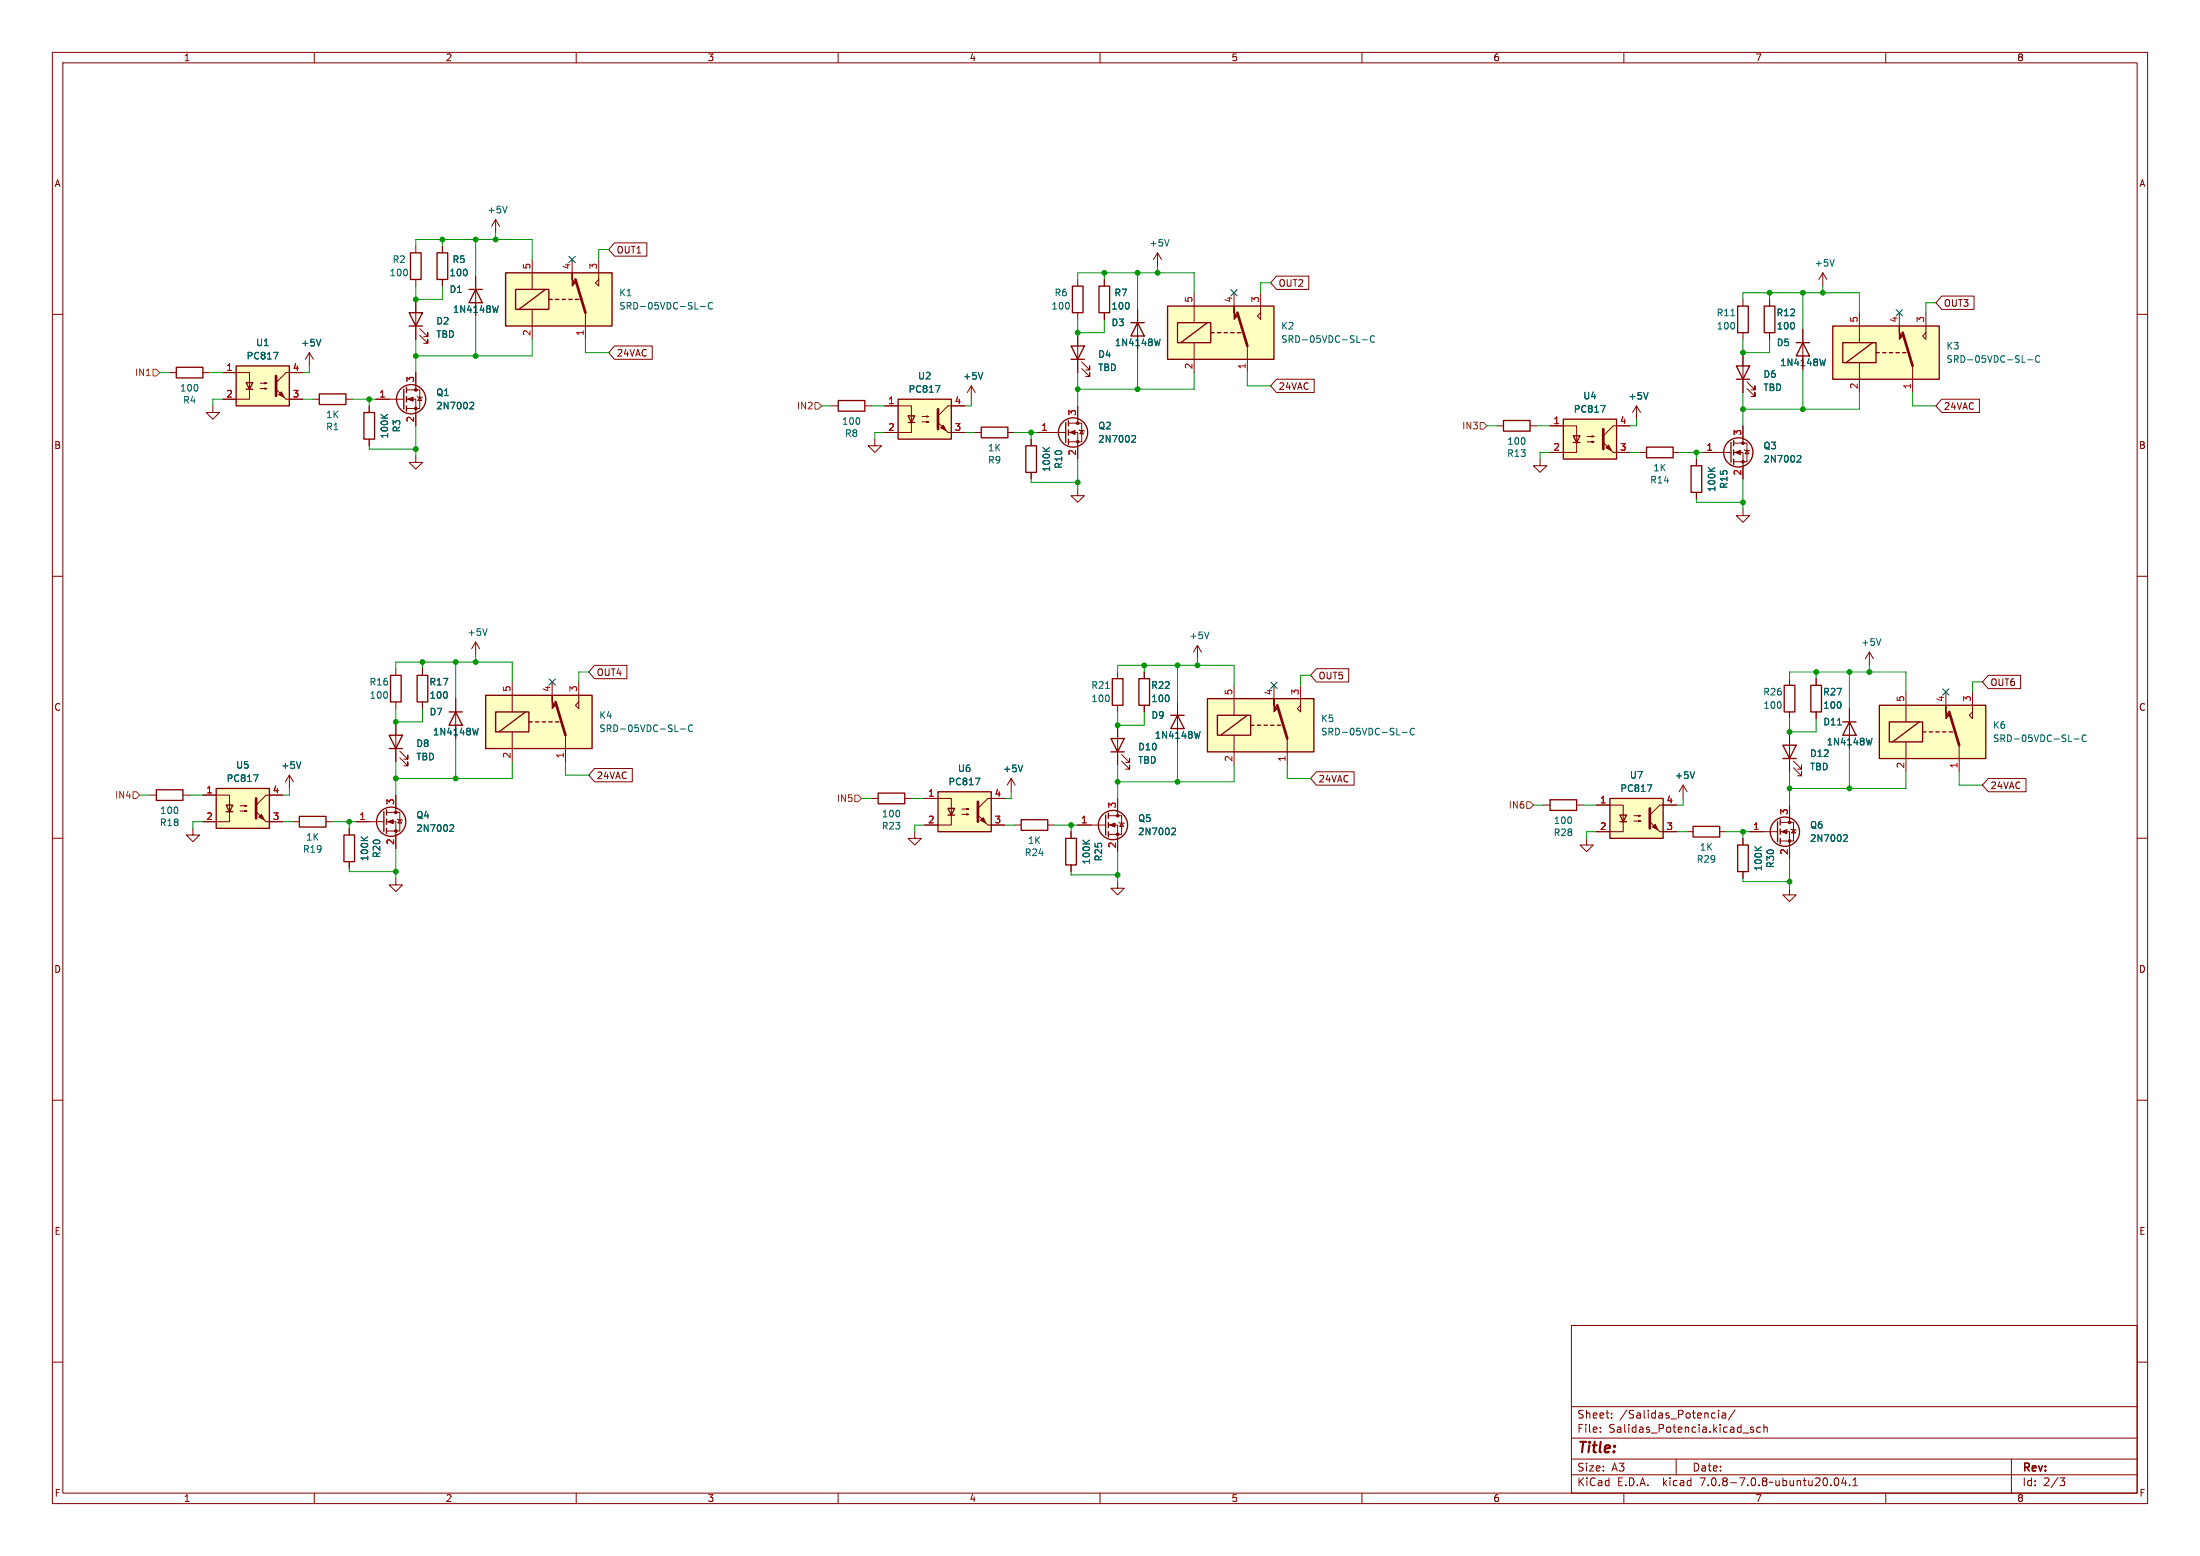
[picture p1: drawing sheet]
<svg xmlns="http://www.w3.org/2000/svg" width="420mm" height="297mm" viewBox="0 0 420 297" stroke-linecap="round" stroke-linejoin="round" font-family="sans-serif">
<g fill="none" stroke="#840000" stroke-width=".19">
<path d="M10 10h400v277h-400zM12 12h396v273h-396zM60 10v2M110 10v2M160 10v2M210 10v2M260 10v2M310 10v2M360 10v2M10 60h2M79.4 47v1.3M79.4 53.3v1.3"/>
<path d="M79.4 57.2v7.6M84.5 47v1.3M84.5 53.3v1.3M90.8 52.7v7.6M94.6 41.9l-.7 1.3M94.6 41.9v2.6M94.6 41.9l.8 1.3M101.6 49.5v5.7M101.6 59.1v5.7M109.2 49.5v2.6M111.8 59.7v5.1M114.3 49.5v5.1l-.6-.6 .6-.7"/>
<path d="M117.3 46.4h6.2v2.5h-6.2l-1.1-1.3zM205.7 53.3v1.3M205.7 59.7v1.3M210.8 53.3v1.3M210.8 59.7v1.3M217.2 59.1v7.6M221 48.3l-.8 1.2M221 48.3v2.5M221 48.3l.7 1.2M228 55.9v5.7M235.6 55.9v2.5M240.7 55.9v5.1l-.7-.7 .7-.6"/>
<path d="M243.7 52.7h6.2v2.5h-6.2l-1.1-1.2zM332.7 57.2v1.2M337.8 57.2v1.2M348 52.1l-.8 1.2M348 52.1v2.5M348 52.1l.7 1.2M355 59.7v5.7M362.6 59.7v2.5M367.7 59.7v5.1l-.7-.7 .7-.6M370.7 56.5h6.2v2.6h-6.2l-1.1-1.3zM408 60h2M32.4 71.1h1.3"/>
<path d="M38.7 71.1h1.3M40.6 77.5v1.2h1.3l-1.3 1.3-1.2-1.3h1.2M42.5 71.1h5.1v5.1h-5.1M49.7 74.2h1.2l-.4 .1v-.3l.4 .2M49.7 73.2h1.2l-.4 .1v-.3l.4 .2M54.6 76.2h3.2M57.8 71.1h-3.2l-1.9 1.9M59.1 67.3l-.8 1.3M59.1 67.3v2.6M59.1 67.3l.7 1.3M59.7 76.2h1.3M66 76.2h1.3"/>
<path d="M70.5 77.5v1.2M71.8 76.2h5.3M77.6 76.2h1.8v5.1M77.6 74.4h2.5v3.6h-2.5M79.4 71.1v3.3M79.6 75.7l1 .2M80.1 75.8l.4 .7h-.7zM80.1 64l1.6 1.5v-.7v.7h-.8M80.1 62.7l1.6 1.6v-.8v.8h-.8M117.3 66h7.2v2.6h-7.2l-1.1-1.3zM158.7 77.5h1.3M165.1 77.5h1.3"/>
<path d="M168.9 77.5h5.1v5.1h-5.1M176 79.5h1.3l-.4 .1v-.2l.4 .1M184.1 77.5h-3.1l-1.9 1.9M185.4 73.7l-.7 1.2M185.4 73.7v2.5M185.4 73.7l.8 1.2M205.7 63.5v7.6M205.7 77.5v3.3M206.5 70.4l1.5 1.5v-.8v.8h-.7M206.5 69.1l1.5 1.5v-.7v.7h-.7M228 65.4v5.7M238.1 66v5.1"/>
<path d="M243.7 72.4h7.2v2.5h-7.2l-1.1-1.2zM312.4 77.5l-.7 1.2M312.4 77.5v2.5M312.4 77.5l.8 1.2M332.7 63.5v1.3M332.7 67.3v7.6M333.5 74.2l1.5 1.5v-.8v.8h-.7M333.5 72.9l1.5 1.5v-.7v.7h-.7M337.8 63.5v1.3M344.2 62.9v7.6M355 69.2v5.7M365.1 69.9v5"/>
<path d="M370.7 76.2h7.2v2.5h-7.2l-1.1-1.2zM70.5 83.8v1.3M79.4 87v1.3h1.2l-1.2 1.2-1.3-1.2h1.3M167 83.8v1.3h1.3l-1.3 1.3-1.3-1.3h1.3M176 80.5h1.3l-.4 .1v-.2l.4 .1M181 82.6h3.1M186.1 82.6h1.2M192.4 82.6h1.3M196.8 83.8v1.3M196.8 90.2v1.2M198.1 82.6h5.4M204 82.6h1.7v5"/>
<path d="M204 80.8h2.5v3.5h-2.5M205.7 93.3v1.3h1.3l-1.3 1.3-1.2-1.3h1.2M206 82l1 .3M206.5 82.2l.4 .6h-.8zM285.7 81.3h1.3M292.1 81.3h1.3M294 87.6v1.3h1.3l-1.3 1.3-1.3-1.3h1.3M295.9 81.3h5.1v5.1h-5.1M303 84.3h1.3l-.4 .2v-.3l.4 .1M303 83.3h1.3l-.4 .1v-.2l.4 .1M308 86.4h3.1M311.1 81.3h-3.1l-1.9 1.9"/>
<path d="M313.1 86.4h1.2M319.4 86.4h1.3M323.8 87.6v1.3M323.8 94v1.3M325.1 86.4h5.4M331 86.4h1.7v5M331 84.6h2.5v3.5h-2.5M332.7 97.2v1.2h1.3l-1.3 1.3-1.2-1.3h1.2M332.7 81.3v3.3M333 85.9l1 .2M333.5 86l.4 .6h-.8zM10 110h2"/>
<path d="M408 110h2M75.6 127.6v1.3M75.6 134v1.3M75.6 137.8v7.6M80.6 127.6v1.3M80.6 134v1.3M87 133.4v7.6M90.8 122.6v2.5M90.8 122.6l-.8 1.2M90.8 122.6l.8 1.2M97.8 130.2v5.7M97.8 139.7v5.7"/>
<path d="M105.4 130.2v2.5M110.5 130.2v5.1l-.6-.7 .6-.6M113.5 127h6.2v2.5h-6.2l-1.1-1.2zM213.4 128.3v1.2M213.4 134.6v1.3M213.4 138.4v7.7M218.4 128.3v1.2M218.4 134.6v1.3M224.8 134v7.6M228.6 123.2l-.8 1.3M228.6 123.2v2.5M228.6 123.2l.8 1.3"/>
<path d="M235.6 130.8v5.7M243.2 130.8v2.6M248.3 130.8v5.1l-.7-.6 .7-.7M251.3 127.6h6.2v2.6h-6.2l-1.1-1.3zM341.6 129.5v1.3M341.6 135.9v1.3M341.6 139.7v7.6M346.7 129.5v1.3M346.7 135.9v1.3M353.1 135.3v7.6M356.9 124.5l-.8 1.2M356.9 124.5v2.5"/>
<path d="M356.9 124.5l.7 1.2M363.9 132.1v5.7M371.5 132.1v2.5M376.6 132.1v5.1l-.7-.7 .7-.6M379.6 128.9h6.1v2.5h-6.1l-1.1-1.2zM10 160h2M28.6 151.8h1.2M34.9 151.8h1.3M36.8 158.1v1.3h1.3l-1.3 1.3-1.2-1.3h1.2M38.7 151.8h5.1v5h-5.1M45.8 154.8h1.3l-.4 .1v-.2l.4 .1M45.8 153.8h1.3l-.4 .1v-.2l.4 .1"/>
<path d="M50.8 156.8h3.2M54 151.8h-3.2l-1.9 1.9M55.2 148l-.7 1.2M55.2 148v2.5M55.2 148l.8 1.2M55.9 156.8h1.2M62.2 156.8h1.3M66.7 158.1v1.3M67.9 156.8h5.4M73.8 156.8h1.8v5.1M73.8 155.1h2.5v3.5h-2.5M75.6 151.8v3.3"/>
<path d="M75.8 156.3l1 .3M76.3 156.5l.4 .6h-.8zM76.3 144.7l1.6 1.5v-.8v.8h-.8M76.3 143.4l1.6 1.5v-.8v.8h-.8M107.9 140.3v5.1M113.5 146.7h7.2v2.5h-7.2l-1.1-1.2zM166.4 152.4h1.2M172.7 152.4h1.3M174.6 158.8v1.2h1.3l-1.3 1.3-1.2-1.3h1.2M176.5 152.4h5.1v5.1h-5.1M183.6 155.4h1.3l-.4 .2v-.3l.4 .1M183.6 154.4h1.3l-.4 .2v-.3l.4 .1"/>
<path d="M188.6 157.5h3.2M191.8 152.4h-3.2l-1.9 1.9M193 148.6l-.7 1.3M193 148.6v2.5M193 148.6l.8 1.3M193.7 157.5h1.2M200 157.5h1.3M204.5 158.8v1.2M205.7 157.5h5.4M211.6 157.5h1.8v5.1M211.6 155.7h2.5v3.6h-2.5M213.4 152.4v3.3"/>
<path d="M213.6 157l1 .2M214.1 145.3l1.5 1.5v-.7v.7h-.7M214.1 144l1.5 1.5v-.7v.7h-.7M214.1 157.1l.4 .6h-.8zM235.6 140.3v5.8M245.7 141v5.1M251.3 147.3h7.2v2.6h-7.2l-1.1-1.3zM294.6 153.7h1.3M301 153.7h1.3M304.8 153.7h5.1v5.1h-5.1M311.9 156.7h1.3l-.4 .1v-.2l.4 .1M311.9 155.7h1.3l-.4 .1v-.2l.4 .1"/>
<path d="M316.9 158.8h3.1M320 153.7h-3.1l-1.9 1.9M321.3 149.9l-.8 1.2M321.3 149.9v2.5M321.3 149.9l.8 1.2M321.9 158.8h1.3M328.3 158.8h1.3M334 158.8h5.3M339.9 158.8h1.7v5M339.9 157h2.5v3.5h-2.5M341.6 153.7v3.3M341.9 158.2l1 .3"/>
<path d="M342.4 146.6l1.5 1.5v-.8v.8h-.7M342.4 145.3l1.5 1.5v-.7v.7h-.7M342.4 158.4l.4 .6h-.8zM363.9 141.6v5.7M374 142.2v5.1M379.6 148.6h7.2v2.5h-7.2l-1.1-1.2zM408 160h2M66.7 164.5v1.2M75.6 167.6v1.3h1.2l-1.2 1.3-1.3-1.3h1.3M204.5 165.1v1.3M213.4 168.3v1.2h1.2l-1.2 1.3-1.3-1.3h1.3M302.9 160v1.3h1.3l-1.3 1.3-1.3-1.3h1.3"/>
<path d="M332.7 160v1.3M332.7 166.4v1.2M341.6 169.5v1.3h1.3l-1.3 1.3-1.2-1.3h1.2M10 210h2M408 210h2M10 260h2M300 253h108v32h-108zM408 260h2M300 278.5h108M300 274.5h108M300 268.5h108M305.5 273.2v.2"/>
<path d="M305.5 272.5v.1M307.7 270.5v.2M307.7 269.8v.1M320 278.5v3M327 269.7l.4 .1M327.4 270.6l-.4 .1M328.1 269.2v.1M328.1 269.7v1M328.8 269.8h.6v.9M329.4 270l-.5 .1a.29 .29 0 0 0-.2 .3 .29 .29 0 0 0 .2 .3l.5-.1M331.2 269.1l-1.3 1.9M332.7 273.5h1.2"/>
<path d="M334.7 272.5l-.3-.1-.2 .2v.2l.5 .2v.3h-.5M336.1 272.5l-.4-.1-.3 .3 .1 .6h.6M336.7 272.5l.2-.1 .4 .1 .1 .9M336.7 271.9v1.5M384 278.5v6.5M60 285v2M110 285v2M160 285v2M210 285v2M260 285v2M300 281.5h108M310 285v2"/>
<path d="M350.4 282.2l.1-.1a.8 .8 0 0 1 .5 .7 .8 .8 0 0 1-.5 .8 1 1 0 0 1-.1-1.4zM351.9 282l-.3 1.1h.9M352.3 282.6v1M353.1 283.4v.2M353.7 283.6h.9M353.7 282.5l.5-.4v1.5M360 285v2M393.2 282.1h1l-.5 .6 .4 .1 .1 .5-.3 .3h-.5"/>
</g>
<g fill="none" stroke="#840000" stroke-width=".25">
<path d="M78.1 59.7h2.5l-1.2 2.5zM78.4 48.3h2v5h-2zM83.4 48.3h2.1v5h-2.1zM89.5 55.2h2.6M90.8 55.2l1.3 2.6h-2.6zM96.5 52.1h20.3v10.1h-20.3zM98.4 55.2h6.4v3.9h-6.4zM104.1 55.2l-5 3.9M104.8 57.2h.6M106 57.2h.7M107.3 57.2h.6M108.6 57.2h.6"/>
<path d="M109.9 57.2h.6M204.7 54.6h2.1v5.1h-2.1zM209.8 54.6h2v5.1h-2zM222.9 58.4h20.3v10.2h-20.3zM331.7 58.4h2.1v5.1h-2.1zM336.8 58.4h2v5.1h-2zM33.7 70.1h5v2h-5zM45.1 69.9h10.1v7.6h-10.1zM47 73h1.3l-.7 1.3zM47 74.3h1.3M61 75.2h5v2h-5zM69.5 78.7h2v5.1h-2z"/>
<path d="M77.1 74.3v3.8M77.6 73.9v1M77.6 75.7v1M77.6 77.5v1M78.1 62.2h2.5M160 76.5h5.1v2h-5.1zM171.4 76.2h10.2v7.6h-10.2zM173.4 79.4h1.2l-.6 1.2zM204.5 66h2.5l-1.3 2.6zM204.5 68.6h2.5M215.9 61.6h2.5M217.2 61.6l1.2 2.5h-2.5z"/>
<path d="M224.8 61.6h6.3v3.8h-6.3zM230.5 61.6l-5.1 3.8M231.1 63.5h.7M232.4 63.5h.6M233.7 63.5h.6M234.9 63.5h.7M236.2 63.5h.7M331.5 69.9h2.5l-1.3 2.5zM331.5 72.4h2.5M342.9 65.4h2.5M344.2 65.4l1.2 2.5h-2.5zM349.9 62.2h20.3v10.2h-20.3z"/>
<path d="M351.8 65.4h6.3v3.8h-6.3zM357.5 65.4l-5.1 3.8M358.1 67.3h.7M359.4 67.3h.6M360.7 67.3h.6M361.9 67.3h.7M363.2 67.3h.7M173.4 80.6h1.2M187.3 81.5h5.1v2.1h-5.1zM195.8 85.1h2.1v5.1h-2.1zM203.5 80.6v3.9M204 80.3v1"/>
<path d="M204 82v1.1M204 83.8v1M287 80.3h5.1v2h-5.1zM298.4 80h10.2v7.6h-10.2zM300.4 83.2h1.2l-.6 1.3zM300.4 84.5h1.2M314.3 85.3h5.1v2.1h-5.1zM322.8 88.9h2.1v5.1h-2.1zM330.5 84.5v3.8M331 84.1v1M331 85.9v1M331 87.6v1"/>
<path d="M74.5 128.9h2.1v5.1h-2.1zM79.6 128.9h2.1v5.1h-2.1zM85.7 135.9h2.6M87 135.9l1.3 2.5h-2.6zM92.7 132.7h20.3v10.2h-20.3zM94.6 135.9h6.4v3.8h-6.4zM100.3 135.9l-5.1 3.8M101 137.8h.6M102.2 137.8h.7M103.5 137.8h.6M104.8 137.8h.6M106 137.8h.7"/>
<path d="M212.3 129.5h2.1v5.1h-2.1zM217.4 129.5h2.1v5.1h-2.1zM223.5 136.5h2.6M224.8 136.5l1.3 2.6h-2.6zM230.5 133.4h20.3v10.1h-20.3zM232.4 136.5h6.4v3.8h-6.4zM238.1 136.5l-5.1 3.8M238.8 138.4h.6M240 138.4h.7M241.3 138.4h.6M242.6 138.4h.6M243.8 138.4h.7"/>
<path d="M340.6 130.8h2v5.1h-2zM345.7 130.8h2v5.1h-2zM351.8 137.8h2.5M353.1 137.8l1.2 2.5h-2.5zM358.8 134.6h20.3v10.2h-20.3zM360.7 137.8h6.3v3.8h-6.3zM366.4 137.8l-5.1 3.8M367 139.7h.7M368.3 139.7h.6M369.6 139.7h.6M370.8 139.7h.7M372.1 139.7h.6"/>
<path d="M29.8 150.7h5.1v2.1h-5.1zM41.3 150.5h10.1v7.6h-10.1zM43.2 153.7h1.2l-.6 1.2zM43.2 154.9h1.2M57.1 155.8h5.1v2.1h-5.1zM65.7 159.4h2v5.1h-2zM73.3 154.9v3.9M73.8 154.6v1M73.8 156.3v1.1M73.8 158.1v1M74.3 140.3h2.5l-1.2 2.6zM74.3 142.9h2.5"/>
<path d="M167.6 151.4h5.1v2h-5.1zM179.1 151.1h10.1v7.7h-10.1zM181 154.3h1.2l-.6 1.3zM181 155.6h1.2M194.9 156.5h5.1v2h-5.1zM211.1 155.6v3.8M211.6 155.2v1M211.6 157v1M211.6 158.8v1M212.1 141h2.5l-1.2 2.5zM212.1 143.5h2.5M295.9 152.7h5.1v2h-5.1z"/>
<path d="M307.3 152.4h10.2v7.6h-10.2zM309.2 155.6h1.3l-.6 1.2zM309.2 156.8h1.3M323.2 157.7h5.1v2.1h-5.1zM339.3 156.8v3.9M339.9 156.5v1M339.9 158.2v1.1M340.4 142.2h2.5l-1.3 2.6zM340.4 144.8h2.5M203.5 160h2v5.1h-2zM331.7 161.3h2.1v5.1h-2.1zM339.9 160v1"/>
<circle cx="78.5" cy="76.2" r="2.79"/>
<circle cx="204.9" cy="82.5" r="2.79"/>
<circle cx="331.9" cy="86.4" r="2.79"/>
<circle cx="74.7" cy="156.8" r="2.79"/>
<circle cx="212.5" cy="157.5" r="2.79"/>
<circle cx="340.7" cy="158.7" r="2.79"/>
</g>
<g fill="#ffffc2" stroke="#ffffc2" stroke-width=".19">
<path d="M171.4 76.2h10.2v7.6h-10.2z"/>
<path d="M179.1 151.1h10.1v7.7h-10.1z"/>
<path d="M45.1 69.9h10.1v7.6h-10.1z"/>
<path d="M358.8 134.6h20.3v10.2h-20.3z"/>
<path d="M222.9 58.4h20.3v10.2h-20.3z"/>
<path d="M349.9 62.2h20.3v10.2h-20.3z"/>
<path d="M41.3 150.5h10.1v7.6h-10.1z"/>
<path d="M298.4 80h10.2v7.6h-10.2z"/>
<path d="M230.5 133.4h20.3v10.1h-20.3z"/>
<path d="M307.3 152.4h10.2v7.6h-10.2z"/>
<path d="M92.7 132.7h20.3v10.2h-20.3z"/>
<path d="M96.5 52.1h20.3v10.1h-20.3z"/>
</g>
<g fill="#840000" stroke="#840000" stroke-width=".19">
<path d="M179.1 80.6l1.9 2z"/>
<path d="M180.1 81.2l.5 1-1-.5z"/>
<path d="M204.2 82.6l1-.4v.7z"/>
<path d="M186.7 155.6l1.9 1.9z"/>
<path d="M187.2 156.6l.5-.5 .5 1z"/>
<path d="M52.7 74.3l1.9 1.9z"/>
<path d="M53.2 75.3l.5-.5 .5 1z"/>
<path d="M371.5 134.6v1.3l.6 .6-.6 .7z"/>
<path d="M340.1 158.8l1-.4v.7z"/>
<path d="M331.2 86.4l1-.4v.7z"/>
<path d="M235.6 58.4v1.3l.6 .6-.6 .7z"/>
<path d="M362.6 62.2v1.3l.6 .6-.6 .7z"/>
<path d="M74 156.8l1.1-.3v.7z"/>
<path d="M48.9 154.9l1.9 1.9z"/>
<path d="M49.4 156l.5-.6 .5 1.1z"/>
<path d="M306.1 84.5l1.9 1.9z"/>
<path d="M306.6 85.5l.5-.5 .5 1z"/>
<path d="M243.2 133.4v1.2l.6 .7-.6 .6z"/>
<path d="M77.9 76.2l1-.4v.8z"/>
<path d="M315 156.8l1.9 2z"/>
<path d="M315.5 157.9l.5-.5 .5 1z"/>
<path d="M105.4 132.7v1.3l.6 .6-.6 .7z"/>
<path d="M109.2 52.1v1.2l.7 .7-.7 .6z"/>
<path d="M211.8 157.5l1.1-.4v.8z"/>
<circle cx="205.7" cy="84.3" r=".25"/>
<circle cx="205.7" cy="80.8" r=".25"/>
<circle cx="341.6" cy="160.5" r=".25"/>
<circle cx="341.6" cy="157" r=".25"/>
<circle cx="332.7" cy="88.1" r=".25"/>
<circle cx="332.7" cy="84.6" r=".25"/>
<circle cx="75.6" cy="158.6" r=".25"/>
<circle cx="75.6" cy="155.1" r=".25"/>
<circle cx="79.4" cy="78" r=".25"/>
<circle cx="79.4" cy="74.4" r=".25"/>
<circle cx="213.4" cy="159.3" r=".25"/>
<circle cx="213.4" cy="155.7" r=".25"/>
</g>
<path d="M109.9 53.3l1.9 6.4M236.2 59.7l1.9 6.3M52.7 71.8v3.8M179.1 78.1v3.8M363.2 63.5l1.9 6.4M306.1 81.9v3.8M106 134l1.9 6.3M243.8 134.6l1.9 6.4M372.1 135.9l1.9 6.3M48.9 152.4v3.8M186.7 153v3.8M315 154.3v3.8" fill="none" stroke="#840000" stroke-width=".51"/>
<g fill="none" stroke="#006464" stroke-width=".19">
<path d="M96.8 39.4l-.4 1.2M95.1 58.4l-.3 1.2M133.7 58.5h1M136 57.9a.6 .6 0 0 0-.8 .4 .6 .6 0 0 0 .6 .7l.2-.1M223.2 45.7l-.4 1.3M350.2 49.5l-.4 1.3M52.2 67.3h.9l-.6 1.2M61.3 64.8l-.5 1.2M72.7 79.1l.8 .7M74 79.1l-.7 .5M89.9 76.8h.4l.1 .3-.8 .9h.8M178.6 73.6h.8l-.5 1.3"/>
<path d="M187.6 71.1l-.4 1.3M221.5 64.7l-.3 1.3M260.1 64.9h.9M262.4 64.2a.6 .6 0 0 0-.9 .4 .6 .6 0 0 0 .6 .7l.3-.1M305.6 77.4h.8l-.5 1.3M314.6 74.9l-.4 1.3M330.4 60.3h.8M348.5 68.5l-.3 1.3M387.1 68.7h.9M389.4 68a.6 .6 0 0 0-.9 .4 .6 .6 0 0 0 .6 .8l.3-.2M199.1 85.4l.7 .7M200.4 85.4l-.7 .6"/>
<path d="M216.3 83.1l.4 .1 .1 .3-.8 .9h.8M326.1 89.2l.7 .8M327.4 89.2l-.8 .6M343.3 86.9l.4 .1 .1 .3-.8 .9h.8M91.3 139l-.3 1.3M93 120l-.4 1.3M129.9 139.2h1M132.2 138.5a.6 .6 0 0 0-.8 .4 .6 .6 0 0 0 .5 .7l.3-.1M211.1 131.4h.7M229.1 139.6l-.3 1.3M230.8 120.6l-.4 1.3M267.7 139.8h1"/>
<path d="M270 139.1a.6 .6 0 0 0-.9 .5 .6 .6 0 0 0 .6 .7l.3-.1M350.8 138.4h.7M359.1 121.9l-.5 1.3M48.4 147.9h.9l-.6 1.3M57.4 145.4l-.4 1.3M68.9 159.7l.8 .7M70.2 159.7l-.7 .6M86.1 157.4l.4 .1 .1 .3-.8 .9h.8M186.2 148.5h.9l-.6 1.3M195.2 146l-.4 1.3M223.9 158.1h.4l.1 .3-.8 .9h.8M314.5 149.8h.8l-.5 1.3"/>
<path d="M323.5 147.3l-.4 1.3M352.1 159.3l.5 .1 .1 .3-.8 .9h.8M357.4 140.9l-.3 1.3M396 141.1h.9M398.3 140.4a.6 .6 0 0 0-.9 .4 .6 .6 0 0 0 .6 .7l.3-.1M206.7 160.4l.8 .7M208 160.4l-.7 .5M335 161.6l.7 .7M336.3 161.6l-.8 .6"/>
</g>
<path d="M29.2 70.5h.6l.7 .6-.7 .7h-.6zM155.6 76.8h.6l.6 .7-.6 .6h-.6zM282.6 80.6h.6l.6 .7-.6 .6h-.6zM25.4 151.1h.6l.7 .7-.7 .6h-.6zM163.2 151.8h.6l.7 .6-.7 .6h-.6zM291.5 153h.6l.6 .7-.6 .6h-.6z" fill="none" stroke="#725600" stroke-width=".19"/>
<g fill="none" stroke="#009600" stroke-width=".19">
<path d="M79.4 54.6v2.6h5.1v-2.6M79.4 47v-1.3h22.2v3.8M84.5 45.7v1.3M90.8 45.7v7M94.6 44.5v1.2M116.2 47.6h-1.9v1.9M205.7 53.3v-1.2h22.3v3.8M210.8 52.1v1.2M217.2 52.1v7M221 50.8v1.3M242.6 54h-1.9v1.9M332.7 57.2v-1.3h22.3v3.8"/>
<path d="M337.8 55.9v1.3M344.2 55.9v7M348 54.6v1.3M369.6 57.8h-1.9v1.9M30.5 71.1h1.9M40 71.1h2.5M42.5 76.2h-1.9v1.3M57.8 76.2h1.9M59.1 69.9v1.2h-1.3M67.3 76.2h4.5M70.5 76.2v1.3M79.4 64.8v6.3"/>
<path d="M90.8 60.3v7.6M101.6 64.8v3.1h-22.2M111.8 64.8v2.5h4.4M156.8 77.5h1.9M166.4 77.5h2.5M185.4 76.2v1.3h-1.3M205.7 61v2.5h5.1v-2.5M205.7 71.1v6.4M217.2 66.7v7.6M228 71.1v3.2h-22.3M238.1 71.1v2.6h4.5M332.7 64.8v2.5h5.1v-2.5"/>
<path d="M332.7 74.9v6.4M344.2 70.5v7.6M355 74.9v3.2h-22.3M365.1 74.9v2.6h4.5M70.5 85.1v.6h8.9M79.4 81.3v5.7M168.9 82.6h-1.9v1.2M184.1 82.6h2M193.7 82.6h4.4M196.8 82.6v1.2M196.8 91.4v.7h8.9M205.7 87.6v5.7"/>
<path d="M283.8 81.3h1.9M293.4 81.3h2.5M295.9 86.4h-1.9v1.2M311.1 86.4h2M312.4 80v1.3h-1.3M320.7 86.4h4.4M323.8 95.3v.6h8.9M323.8 86.4v1.2M332.7 91.4v5.8M75.6 127.6v-1.2h22.2v3.8M75.6 135.3v2.5h5v-2.5M80.6 126.4v1.2"/>
<path d="M87 126.4v7M90.8 125.1v1.3M112.4 128.3h-1.9v1.9M213.4 128.3v-1.3h22.2v3.8M213.4 135.9v2.5h5v-2.5M218.4 127v1.3M224.8 127v7M228.6 125.7v1.3M250.2 128.9h-1.9v1.9M341.6 129.5v-1.2h22.3v3.8M341.6 137.2v2.5h5.1v-2.5M346.7 128.3v1.2"/>
<path d="M353.1 128.3v7M356.9 127v1.3M378.5 130.2h-1.9v1.9M26.7 151.8h1.9M36.2 151.8h2.5M38.7 156.8h-1.9v1.3M54 156.8h1.9M55.2 150.5v1.3h-1.2M63.5 156.8h4.4M66.7 156.8v1.3M75.6 145.4v6.4M87 141v7.6"/>
<path d="M97.8 145.4v3.2h-22.2M107.9 145.4v2.6h4.5M164.5 152.4h1.9M174 152.4h2.5M176.5 157.5h-1.9v1.3M191.8 157.5h1.9M193 151.1v1.3h-1.2M201.3 157.5h4.4M204.5 157.5v1.3M213.4 146.1v6.3M224.8 141.6v7.6M235.6 146.1v3.1h-22.2"/>
<path d="M245.7 146.1v2.5h4.5M292.7 153.7h1.9M302.3 153.7h2.5M304.8 158.8h-1.9v1.2M320 158.8h1.9M321.3 152.4v1.3h-1.3M329.6 158.8h4.4M332.7 158.8v1.2M341.6 147.3v6.4M353.1 142.9v7.6M363.9 147.3v3.2h-22.3M374 147.3v2.6h4.5"/>
<path d="M66.7 165.7v.7h8.9M75.6 161.9v5.7M204.5 166.4v.6h8.9M213.4 162.6v5.7M332.7 167.6v.7h8.9M341.6 163.8v5.7"/>
</g>
<path d="M108.6 48.9l1.2 1.2M109.8 48.9l-1.2 1.2M235 55.3l1.2 1.2M236.2 55.3l-1.2 1.2M362 59.1l1.2 1.2M363.2 59.1l-1.2 1.2M104.8 129.6l1.2 1.2M106 129.6l-1.2 1.2M242.6 130.2l1.2 1.2M243.8 130.2l-1.2 1.2M370.9 131.5l1.2 1.2M372.1 131.5l-1.2 1.2" fill="none" stroke="#000084" stroke-width=".19"/>
<g fill="#009600" stroke="#009600" stroke-width=".19">
<circle cx="90.8" cy="126.4" r=".46"/>
<circle cx="94.6" cy="45.7" r=".46"/>
<circle cx="79.4" cy="85.7" r=".46"/>
<circle cx="79.4" cy="67.9" r=".46"/>
<circle cx="90.8" cy="67.9" r=".46"/>
<circle cx="90.8" cy="45.7" r=".46"/>
<circle cx="84.5" cy="45.7" r=".46"/>
<circle cx="70.5" cy="76.2" r=".46"/>
<circle cx="79.4" cy="57.2" r=".46"/>
<circle cx="228.6" cy="127" r=".46"/>
<circle cx="224.8" cy="127" r=".46"/>
<circle cx="213.4" cy="138.4" r=".46"/>
<circle cx="218.4" cy="127" r=".46"/>
<circle cx="213.4" cy="149.2" r=".46"/>
<circle cx="224.8" cy="149.2" r=".46"/>
<circle cx="213.4" cy="167" r=".46"/>
<circle cx="204.5" cy="157.5" r=".46"/>
<circle cx="196.8" cy="82.6" r=".46"/>
<circle cx="75.6" cy="148.6" r=".46"/>
<circle cx="87" cy="148.6" r=".46"/>
<circle cx="66.7" cy="156.8" r=".46"/>
<circle cx="75.6" cy="137.8" r=".46"/>
<circle cx="87" cy="126.4" r=".46"/>
<circle cx="75.6" cy="166.4" r=".46"/>
<circle cx="80.6" cy="126.4" r=".46"/>
<circle cx="205.7" cy="63.5" r=".46"/>
<circle cx="217.2" cy="74.3" r=".46"/>
<circle cx="221" cy="52.1" r=".46"/>
<circle cx="210.8" cy="52.1" r=".46"/>
<circle cx="217.2" cy="52.1" r=".46"/>
<circle cx="205.7" cy="74.3" r=".46"/>
<circle cx="205.7" cy="92.1" r=".46"/>
<circle cx="332.7" cy="67.3" r=".46"/>
<circle cx="344.2" cy="78.1" r=".46"/>
<circle cx="346.7" cy="128.3" r=".46"/>
<circle cx="353.1" cy="128.3" r=".46"/>
<circle cx="344.2" cy="55.9" r=".46"/>
<circle cx="337.8" cy="55.9" r=".46"/>
<circle cx="348" cy="55.9" r=".46"/>
<circle cx="332.7" cy="95.9" r=".46"/>
<circle cx="332.7" cy="78.1" r=".46"/>
<circle cx="323.8" cy="86.4" r=".46"/>
<circle cx="341.6" cy="150.5" r=".46"/>
<circle cx="353.1" cy="150.5" r=".46"/>
<circle cx="356.9" cy="128.3" r=".46"/>
<circle cx="341.6" cy="168.3" r=".46"/>
<circle cx="341.6" cy="139.7" r=".46"/>
<circle cx="332.7" cy="158.8" r=".46"/>
</g>
<text font-size="2.8" fill="#840000" x="301" y="277.9">Title:</text>
<g font-size="2.1" fill="#840000">
<text x="301" y="273.7">File:</text>
<text x="301" y="271">Sheet:</text>
<text x="307.1" y="273.7">Salidas_Potencia.kicad_sch</text>
<text x="309.2" y="271">/Salidas_Potencia/</text>
<text x="301" y="281.1">Size:</text>
<text x="307.6" y="281.1">A3</text>
<text x="323" y="281.1">Date:</text>
<text x="386" y="281.3">Rev:</text>
<text x="301" y="283.9">KiCad</text>
<text x="308.7" y="283.9">E.D.A.</text>
<text x="317.6" y="283.9">kicad</text>
<text x="324.8" y="283.9">7.0.8-7.0.8~ubuntu20.04.1</text>
<text x="386" y="283.9">Id:</text>
<text x="390.1" y="283.9">2/3</text>
</g>
<g font-size="1.8" fill="#840000">
<text x="35" y="11.9">1</text>
<text x="85" y="11.9">2</text>
<text x="135" y="11.9">3</text>
<text x="185" y="11.9">4</text>
<text x="235" y="11.9">5</text>
<text x="285" y="11.9">6</text>
<text x="335" y="11.9">7</text>
<text x="385" y="11.9">8</text>
<text x="10.3" y="35.9">A</text>
<text x="408.3" y="35.9">A</text>
<text x="117.6" y="48.6">OUT1</text>
<text x="244" y="54.9">OUT2</text>
<text x="371" y="58.7">OUT3</text>
<text x="117.6" y="68.3">24VAC</text>
<text x="244" y="74.6">24VAC</text>
<text x="371" y="78.4">24VAC</text>
<text x="10.3" y="85.9">B</text>
<text x="408.2" y="85.9">B</text>
<text x="113.8" y="129.2">OUT4</text>
<text x="251.6" y="129.9">OUT5</text>
<text x="379.9" y="131.1">OUT6</text>
<text x="10.3" y="135.9">C</text>
<text x="408.2" y="135.9">C</text>
<text x="113.8" y="148.9">24VAC</text>
<text x="251.6" y="149.5">24VAC</text>
<text x="379.9" y="150.8">24VAC</text>
<text x="10.3" y="185.9">D</text>
<text x="408.2" y="185.9">D</text>
<text x="10.3" y="235.9">E</text>
<text x="408.3" y="235.9">E</text>
<text x="10.3" y="285.9">F</text>
<text x="35" y="286.9">1</text>
<text x="85" y="286.9">2</text>
<text x="135" y="286.9">3</text>
<text x="185" y="286.9">4</text>
<text x="235" y="286.9">5</text>
<text x="285" y="286.9">6</text>
<text x="335" y="286.9">7</text>
<text x="385" y="286.9">8</text>
<text x="408.3" y="285.9">F</text>
</g>
<g font-size="1.8" fill="#006464">
<text x="93" y="40.9">+5V</text>
<text x="219.3" y="47.3">+5V</text>
<text x="74.3" y="52.9">100</text>
<text x="74.9" y="50.4">R2</text>
<text x="85.7" y="52.9">100</text>
<text x="86.3" y="50.4">R5</text>
<text x="346.3" y="51.1">+5V</text>
<text x="85.7" y="56.1">D1</text>
<text x="86.4" y="59.9">1N4148W</text>
<text x="118.1" y="56.7">K1</text>
<text x="118.1" y="59.3">SRD-05VDC-SL-C</text>
<text x="200.6" y="59.3">100</text>
<text x="201.2" y="56.7">R6</text>
<text x="212.1" y="59.3">100</text>
<text x="212.7" y="56.7">R7</text>
<text x="83.2" y="62.1">D2</text>
<text x="83.2" y="64.7">TBD</text>
<text x="212.1" y="62.5">D3</text>
<text x="244.5" y="63.1">K2</text>
<text x="244.5" y="65.6">SRD-05VDC-SL-C</text>
<text x="327.6" y="60.6">R11</text>
<text x="327.6" y="63.1">100</text>
<text x="339" y="60.6">R12</text>
<text x="339.1" y="63.1">100</text>
<text x="47" y="68.8">PC817</text>
<text x="48.8" y="66.3">U1</text>
<text x="57.4" y="66.3">+5V</text>
<text x="209.6" y="68.5">D4</text>
<text x="209.6" y="71">TBD</text>
<text x="212.7" y="66.3">1N4148W</text>
<text x="339.1" y="66.3">D5</text>
<text x="339.7" y="70.1">1N4148W</text>
<text x="371.5" y="66.9">K3</text>
<text x="371.5" y="69.4">SRD-05VDC-SL-C</text>
<text x="34.3" y="74.9">100</text>
<text x="34.9" y="77.2">R4</text>
<text x="83.2" y="75.8">Q1</text>
<text x="173.3" y="75.2">PC817</text>
<text x="175.2" y="72.6">U2</text>
<text x="183.8" y="72.7">+5V</text>
<text x="302.2" y="76.4">U4</text>
<text x="310.8" y="76.5">+5V</text>
<text x="336.6" y="72.3">D6</text>
<text x="336.6" y="74.8">TBD</text>
<text x="62.2" y="82.3">R1</text>
<text x="62.2" y="80">1K</text>
<text x="74.3" y="83.8" transform="rotate(-90 74.3 83.8)">100K</text>
<text x="76.6" y="82.6" transform="rotate(-90 76.6 82.6)">R3</text>
<text x="83.2" y="78.3">2N7002</text>
<text x="160.6" y="81.3">100</text>
<text x="161.2" y="83.6">R8</text>
<text x="209.6" y="82.1">Q2</text>
<text x="300.3" y="79">PC817</text>
<text x="188.5" y="88.7">R9</text>
<text x="188.5" y="86.4">1K</text>
<text x="203" y="89.6" transform="rotate(-90 203 89.6)">R10</text>
<text x="209.6" y="84.7">2N7002</text>
<text x="287.6" y="87.4">R13</text>
<text x="287.6" y="85.1">100</text>
<text x="336.6" y="86">Q3</text>
<text x="336.6" y="88.5">2N7002</text>
<text x="200.7" y="90.2" transform="rotate(-90 200.7 90.2)">100K</text>
<text x="314.9" y="92.5">R14</text>
<text x="315.5" y="90.2">1K</text>
<text x="327.7" y="94" transform="rotate(-90 327.7 94)">100K</text>
<text x="330" y="93.4" transform="rotate(-90 330 93.4)">R15</text>
<text x="89.1" y="121.6">+5V</text>
<text x="226.9" y="122.2">+5V</text>
<text x="355.2" y="123.5">+5V</text>
<text x="70.4" y="131">R16</text>
<text x="81.9" y="131">R17</text>
<text x="208.2" y="131.7">R21</text>
<text x="219.7" y="131.7">R22</text>
<text x="70.5" y="133.6">100</text>
<text x="81.9" y="133.6">100</text>
<text x="81.9" y="136.8">D7</text>
<text x="114.3" y="137.4">K4</text>
<text x="208.3" y="134.2">100</text>
<text x="219.7" y="134.2">100</text>
<text x="219.7" y="137.4">D9</text>
<text x="336.5" y="132.9">R26</text>
<text x="336.5" y="135.5">100</text>
<text x="347.9" y="132.9">R27</text>
<text x="348" y="135.5">100</text>
<text x="79.4" y="142.8">D8</text>
<text x="82.6" y="140.6">1N4148W</text>
<text x="114.3" y="139.9">SRD-05VDC-SL-C</text>
<text x="217.2" y="143.4">D10</text>
<text x="220.4" y="141.2">1N4148W</text>
<text x="252.1" y="138">K5</text>
<text x="252.1" y="140.6">SRD-05VDC-SL-C</text>
<text x="348" y="138.7">D11</text>
<text x="348.6" y="142.5">1N4148W</text>
<text x="380.4" y="139.3">K6</text>
<text x="380.4" y="141.8">SRD-05VDC-SL-C</text>
<text x="43.2" y="149.5">PC817</text>
<text x="45" y="146.9">U5</text>
<text x="53.6" y="147">+5V</text>
<text x="79.4" y="145.3">TBD</text>
<text x="182.8" y="147.5">U6</text>
<text x="191.4" y="147.6">+5V</text>
<text x="217.2" y="146">TBD</text>
<text x="311" y="148.8">U7</text>
<text x="319.7" y="148.9">+5V</text>
<text x="345.5" y="144.7">D12</text>
<text x="345.5" y="147.2">TBD</text>
<text x="30.5" y="155.6">100</text>
<text x="181" y="150.1">PC817</text>
<text x="309.2" y="151.4">PC817</text>
<text x="30.4" y="157.9">R18</text>
<text x="58.3" y="160.7">1K</text>
<text x="79.4" y="156.4">Q4</text>
<text x="79.4" y="159">2N7002</text>
<text x="168.2" y="158.5">R23</text>
<text x="168.3" y="156.2">100</text>
<text x="196.1" y="161.3">1K</text>
<text x="217.2" y="157.1">Q5</text>
<text x="217.2" y="159.6">2N7002</text>
<text x="296.5" y="159.8">R28</text>
<text x="296.5" y="157.5">100</text>
<text x="345.5" y="158.3">Q6</text>
<text x="345.5" y="160.9">2N7002</text>
<text x="57.7" y="163">R19</text>
<text x="70.5" y="164.5" transform="rotate(-90 70.5 164.5)">100K</text>
<text x="72.8" y="163.9" transform="rotate(-90 72.8 163.9)">R20</text>
<text x="195.5" y="163.6">R24</text>
<text x="208.3" y="165.1" transform="rotate(-90 208.3 165.1)">100K</text>
<text x="210.6" y="164.5" transform="rotate(-90 210.6 164.5)">R25</text>
<text x="323.8" y="164.9">R29</text>
<text x="324.4" y="162.6">1K</text>
<text x="336.5" y="166.4" transform="rotate(-90 336.5 166.4)">100K</text>
<text x="338.9" y="165.8" transform="rotate(-90 338.9 165.8)">R30</text>
</g>
<g font-size="1.8" fill="#a90000">
<text x="101.3" y="51.5" transform="rotate(-90 101.3 51.5)">5</text>
<text x="109" y="51.5" transform="rotate(-90 109 51.5)">4</text>
<text x="114" y="51.5" transform="rotate(-90 114 51.5)">3</text>
<text x="227.7" y="57.9" transform="rotate(-90 227.7 57.9)">5</text>
<text x="235.3" y="57.9" transform="rotate(-90 235.3 57.9)">4</text>
<text x="240.4" y="57.9" transform="rotate(-90 240.4 57.9)">3</text>
<text x="101.3" y="64.2" transform="rotate(-90 101.3 64.2)">2</text>
<text x="111.5" y="64.2" transform="rotate(-90 111.5 64.2)">1</text>
<text x="354.7" y="61.7" transform="rotate(-90 354.7 61.7)">5</text>
<text x="362.3" y="61.7" transform="rotate(-90 362.3 61.7)">4</text>
<text x="367.4" y="61.7" transform="rotate(-90 367.4 61.7)">3</text>
<text x="43.1" y="70.9">1</text>
<text x="55.8" y="70.9">4</text>
<text x="227.7" y="70.6" transform="rotate(-90 227.7 70.6)">2</text>
<text x="237.9" y="70.6" transform="rotate(-90 237.9 70.6)">1</text>
<text x="43.1" y="75.9">2</text>
<text x="55.8" y="75.9">3</text>
<text x="72.3" y="75.9">1</text>
<text x="79.1" y="73.1" transform="rotate(-90 79.1 73.1)">3</text>
<text x="169.5" y="77.2">1</text>
<text x="182.2" y="77.2">4</text>
<text x="354.7" y="74.4" transform="rotate(-90 354.7 74.4)">2</text>
<text x="364.9" y="74.4" transform="rotate(-90 364.9 74.4)">1</text>
<text x="79.1" y="80.7" transform="rotate(-90 79.1 80.7)">2</text>
<text x="169.5" y="82.3">2</text>
<text x="182.2" y="82.3">3</text>
<text x="198.7" y="82.3">1</text>
<text x="205.5" y="79.4" transform="rotate(-90 205.5 79.4)">3</text>
<text x="296.5" y="81">1</text>
<text x="309.2" y="81">4</text>
<text x="332.5" y="83.3" transform="rotate(-90 332.5 83.3)">3</text>
<text x="205.5" y="87.1" transform="rotate(-90 205.5 87.1)">2</text>
<text x="296.5" y="86.1">2</text>
<text x="309.2" y="86.1">3</text>
<text x="325.7" y="86.1">1</text>
<text x="332.5" y="90.9" transform="rotate(-90 332.5 90.9)">2</text>
<text x="97.5" y="132.2" transform="rotate(-90 97.5 132.2)">5</text>
<text x="105.2" y="132.2" transform="rotate(-90 105.2 132.2)">4</text>
<text x="110.2" y="132.2" transform="rotate(-90 110.2 132.2)">3</text>
<text x="235.3" y="132.8" transform="rotate(-90 235.3 132.8)">5</text>
<text x="243" y="132.8" transform="rotate(-90 243 132.8)">4</text>
<text x="248" y="132.8" transform="rotate(-90 248 132.8)">3</text>
<text x="363.6" y="134.1" transform="rotate(-90 363.6 134.1)">5</text>
<text x="371.2" y="134.1" transform="rotate(-90 371.2 134.1)">4</text>
<text x="376.3" y="134.1" transform="rotate(-90 376.3 134.1)">3</text>
<text x="97.5" y="144.9" transform="rotate(-90 97.5 144.9)">2</text>
<text x="107.7" y="144.9" transform="rotate(-90 107.7 144.9)">1</text>
<text x="235.3" y="145.5" transform="rotate(-90 235.3 145.5)">2</text>
<text x="245.5" y="145.5" transform="rotate(-90 245.5 145.5)">1</text>
<text x="363.6" y="146.8" transform="rotate(-90 363.6 146.8)">2</text>
<text x="373.8" y="146.8" transform="rotate(-90 373.8 146.8)">1</text>
<text x="39.3" y="151.5">1</text>
<text x="52" y="151.5">4</text>
<text x="75.3" y="153.7" transform="rotate(-90 75.3 153.7)">3</text>
<text x="177.1" y="152.1">1</text>
<text x="189.8" y="152.1">4</text>
<text x="213.1" y="154.4" transform="rotate(-90 213.1 154.4)">3</text>
<text x="305.4" y="153.4">1</text>
<text x="318.1" y="153.4">4</text>
<text x="341.4" y="155.6" transform="rotate(-90 341.4 155.6)">3</text>
<text x="39.3" y="156.6">2</text>
<text x="52" y="156.6">3</text>
<text x="68.5" y="156.6">1</text>
<text x="75.3" y="161.4" transform="rotate(-90 75.3 161.4)">2</text>
<text x="177.1" y="157.2">2</text>
<text x="189.8" y="157.2">3</text>
<text x="206.3" y="157.2">1</text>
<text x="213.1" y="162" transform="rotate(-90 213.1 162)">2</text>
<text x="305.4" y="158.5">2</text>
<text x="318.1" y="158.5">3</text>
<text x="334.6" y="158.5">1</text>
<text x="341.4" y="163.3" transform="rotate(-90 341.4 163.3)">2</text>
</g>
<g font-size="1.8" fill="#725600">
<text x="25.7" y="72">IN1</text>
<text x="152" y="78.3">IN2</text>
<text x="279" y="82.1">IN3</text>
<text x="21.9" y="152.6">IN4</text>
<text x="159.7" y="153.3">IN5</text>
<text x="287.9" y="154.5">IN6</text>
</g>
</svg>
